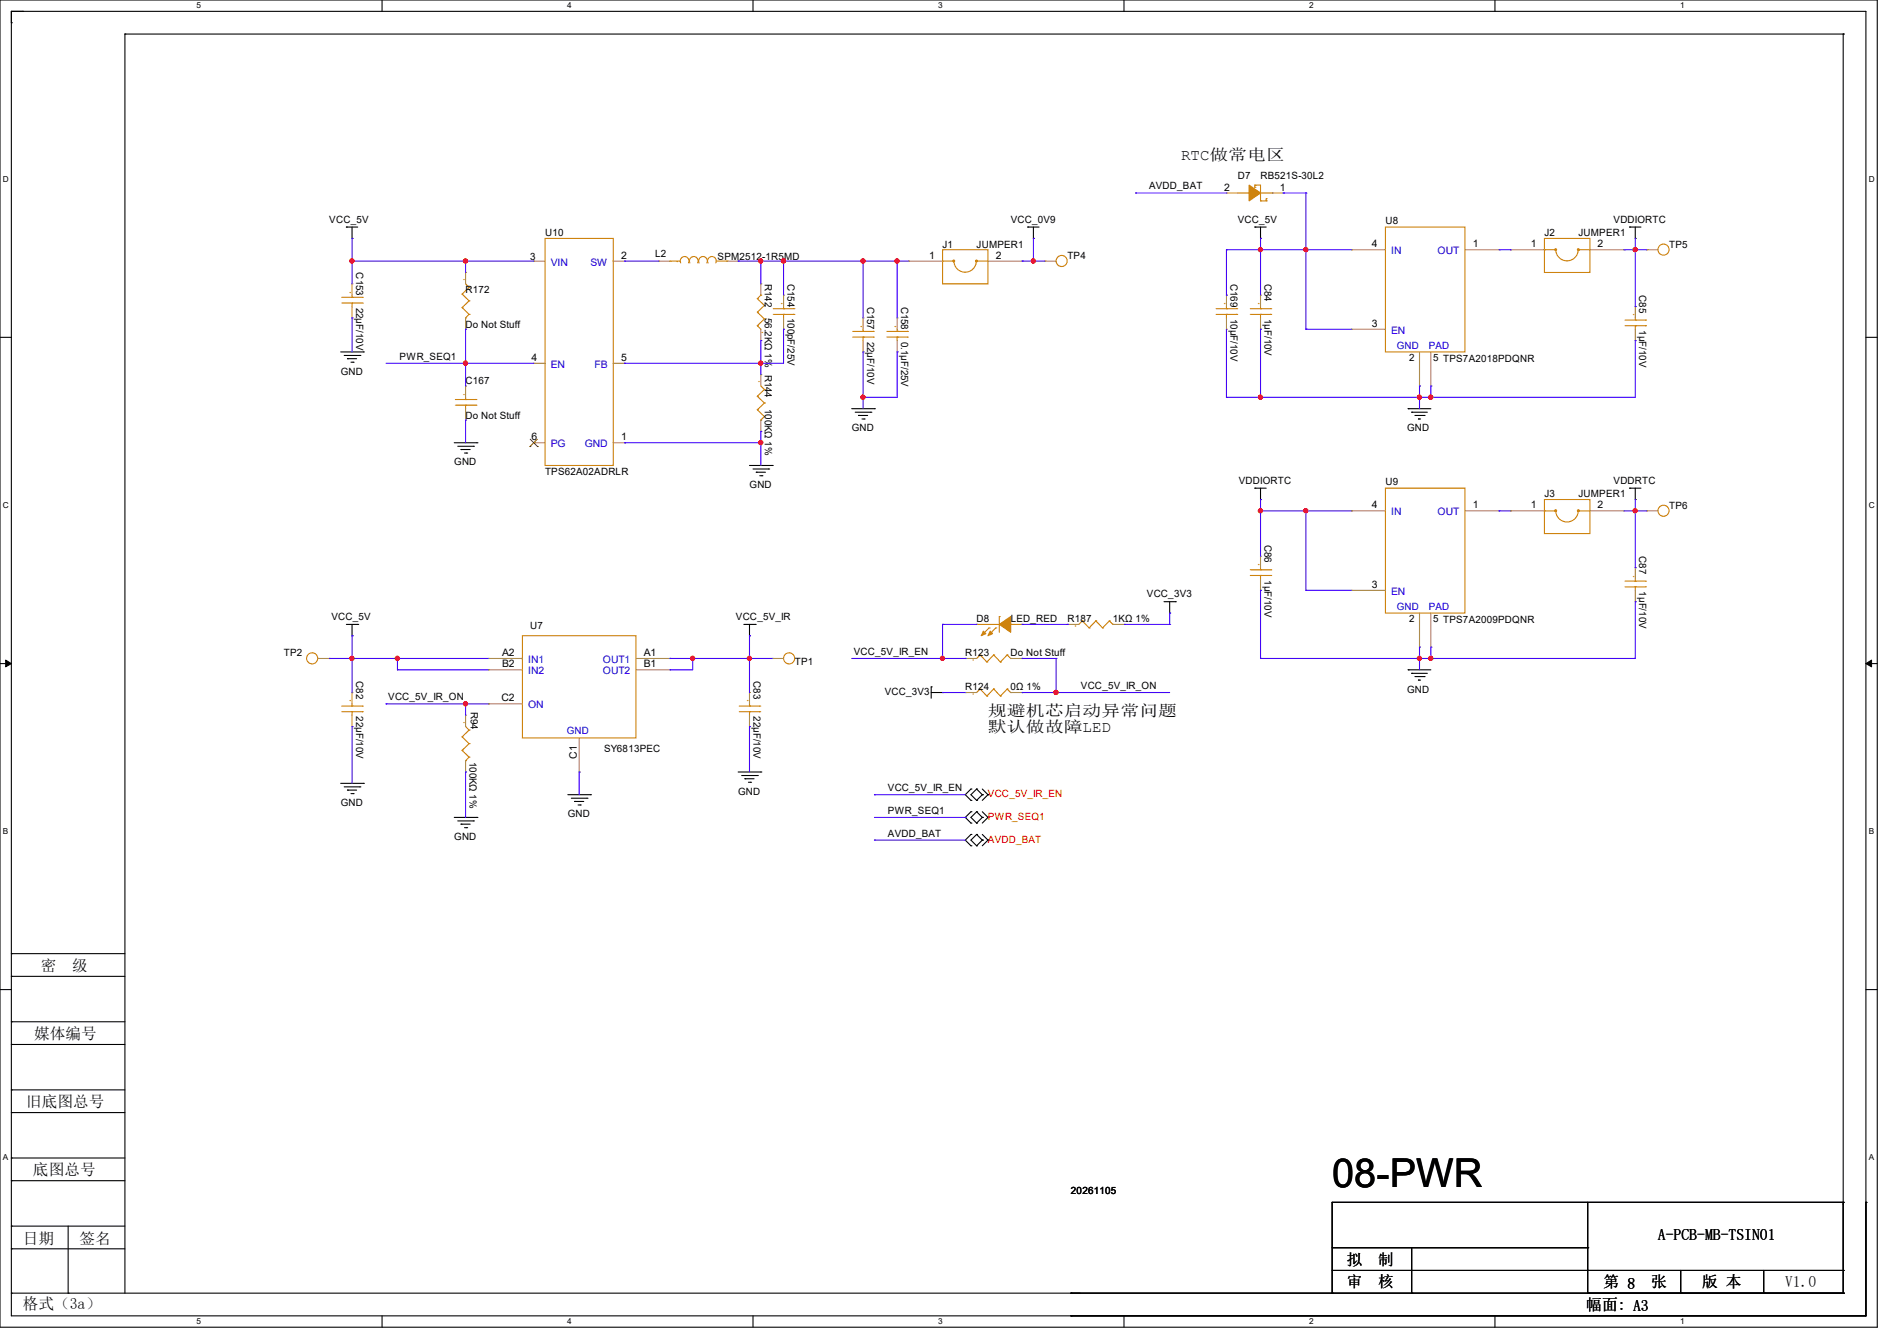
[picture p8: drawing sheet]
<svg xmlns="http://www.w3.org/2000/svg" width="297mm" height="210mm" viewBox="0 0 297 210" stroke-linecap="round" stroke-linejoin="round" font-family="sans-serif">
<path d="M0 0h293.9v207.9h-293.9zM1.8 1.8h290.3v204.3h-290.3z" fill="none" stroke="#000" stroke-width=".17"/>
<g fill="#fff">
<path d="M30.8 .2h.7v1.4h-.7z"/>
<path d="M30.8 206.2h.7v1.4h-.7z"/>
</g>
<path d="M59.8 0v1.8M59.8 206.1v1.8" fill="none" stroke="#000" stroke-width=".17"/>
<g fill="#fff">
<path d="M88.8 .2h.7v1.4h-.7z"/>
<path d="M88.8 206.2h.7v1.4h-.7z"/>
</g>
<path d="M117.9 0v1.8M117.9 206.1v1.8" fill="none" stroke="#000" stroke-width=".17"/>
<g fill="#fff">
<path d="M146.9 .2h.7v1.4h-.7z"/>
<path d="M146.9 206.2h.7v1.4h-.7z"/>
</g>
<path d="M176 0v1.8M176 206.1v1.8" fill="none" stroke="#000" stroke-width=".17"/>
<g fill="#fff">
<path d="M205 .2h.7v1.4h-.7z"/>
<path d="M205 206.2h.7v1.4h-.7z"/>
</g>
<path d="M234.1 0v1.8M234.1 206.1v1.8" fill="none" stroke="#000" stroke-width=".17"/>
<g fill="#fff">
<path d="M263.1 .2h.6v1.4h-.6z"/>
<path d="M263.1 206.2h.6v1.4h-.6z"/>
<path d="M.5 27.3h.9v1.4h-.9z"/>
<path d="M292.6 27.3h.9v1.4h-.9z"/>
<path d="M.5 78.4h.9v1.4h-.9z"/>
<path d="M292.6 78.4h.9v1.4h-.9z"/>
</g>
<path d="M0 52.8h1.8M292.1 52.8h1.8" fill="none" stroke="#000" stroke-width=".17"/>
<g fill="#fff">
<path d="M.5 129.5h.8v1.4h-.8z"/>
<path d="M292.6 129.5h.8v1.4h-.8z"/>
</g>
<path d="M0 103.9h1.8M292.1 103.9h1.8" fill="none" stroke="#000" stroke-width=".17"/>
<path d="M.9 103.4l.9 .5-.9 .5zM292.1 103.9l.9-.5v1z" fill="#000" stroke="#000" stroke-width=".16"/>
<g fill="#fff">
<path d="M.5 180.5h.8v1.4h-.8z"/>
<path d="M292.6 180.5h.8v1.4h-.8z"/>
</g>
<g fill="none" stroke="#000" stroke-width=".17">
<path d="M1.8 3.6h.1M3.6 1.8h.1M3.6 1.8h-1.8v1.8M19.6 5.3h.1M19.6 5.3h269M19.6 5.3v197.2M288.6 5.3h.1M288.6 5.3v197.2M54.2 35.6h.1M54.2 35.6h1.8M55.1 37.3h.1M55.1 35.6v1.7"/>
<path d="M160.9 35.6h.1M160.9 35.6h1.8M161.8 37.3h.1M161.8 35.6v1.7M196.5 35.6h.1M196.5 35.6h1.7M197.4 37.3h.1M197.4 35.6v1.7M255.1 35.6h.1M255.1 35.6h1.8M256 37.3h.1M256 35.6v1.7"/>
<path d="M53.3 55.1h3.6M53.9 55.7h2.4M54.4 56.2h.1M54.4 56.2h1.4M54.9 56.7h.4M55.3 56.7h.1M56.3 55.7h.1M56.9 55.1h.1M71.1 69.3h3.6M71.7 69.9h2.4M72.2 70.4h.1M72.2 70.4h1.4"/>
<path d="M72.7 71h.4M73.1 71h.1M74.1 69.9h.1M74.7 69.3h.1M117.3 72.9h3.6M117.9 73.4h2.5M118.4 74h.1M118.4 74h1.4M119 74.5h.3M119.3 74.5h.1M120.4 73.4h.1M120.9 72.9h.1"/>
<path d="M133.3 64h3.6M133.9 64.6h2.5M134.4 65.1h.1M134.4 65.1h1.4M135 65.6h.3M135.3 65.6h.1M136.4 64.6h.1M136.9 64h.1M196.5 76.5h.1M196.5 76.5h1.7M197.4 78.2h.1M197.4 76.5v1.7"/>
<path d="M220.5 64h.1M220.5 64h3.5M221 64.6h.1M221 64.6h2.5M221.5 65.1h1.5M222.1 65.6h.1M222.1 65.6h.3M223 65.1h.1M255.1 76.5h.1M255.1 76.5h1.8M256 78.2h.1M256 76.5v1.7"/>
<path d="M54.2 97.8h1.8M55.1 99.6h.1M55.1 97.8v1.8M56 97.8h.1M116.5 97.8h1.7M117.3 99.6h.1M117.3 97.8v1.8M118.2 97.8h.1M182.2 94.2h1.8M183.1 96h.1M183.1 94.2v1.8M184 94.2h.1"/>
<path d="M145.8 107.6h.1M145.8 108.5h1.8M145.8 107.6v1.7M147.6 108.5h.1M220.5 104.9h.1M220.5 104.9h3.5M221 105.5h.1M221 105.5h2.5M221.5 106h1.5M222.1 106.5h.1M222.1 106.5h.3M223 106h.1"/>
<path d="M53.3 122.7h3.6M53.9 123.2h2.4M54.4 123.7h.1M54.4 123.7h1.4M54.9 124.3h.4M55.3 124.3h.1M56.3 123.2h.1M56.9 122.7h.1M71.1 128h3.6M71.7 128.6h2.4M72.2 129.1h.1M72.2 129.1h1.4"/>
<path d="M72.7 129.6h.4M73.1 129.6h.1M74.1 128.6h.1M74.7 128h.1M88.9 124.5h3.6M89.5 125h2.4M90 125.5h.1M90 125.5h1.4M90.5 126.1h.3M90.8 126.1h.1M91.9 125h.1M92.5 124.5h.1"/>
<path d="M115.6 120.9h3.5M116.1 121.5h2.5M116.6 122h.1M116.6 122h1.5M117.2 122.5h.3M117.5 122.5h.1M118.6 121.5h.1M119.1 120.9h.1M152 125.3h.1M152 123.6h.1M152 128.9h.1M152 127.1h.1"/>
<path d="M152 132.5h.1M152 130.7h.1M152 123.6l-.9 .9 .9 .8M152 127.1l-.9 .9 .9 .9M152 130.7l-.9 .9 .9 .9M152.9 123.6h.1M152.9 125.3h.1M152.9 127.1h.1M152.9 128.9h.1M152.9 130.7h.1M152.9 132.5h.1M152.9 123.6l-.9 .9 .9 .8"/>
<path d="M152.9 123.6l.9 .9M152.9 127.1l-.9 .9 .9 .9M152.9 127.1l.9 .9M152.9 130.7l-.9 .9 .9 .9M152.9 130.7l.9 .9M153.8 124.5h.1M153.8 128h.1M153.8 131.6h.1M153.8 127.1l.9 .9M153.8 123.6l.9 .9M153.8 124.5l-.9 .8M153.8 130.7l.9 .9"/>
<path d="M153.8 128l-.9 .9M153.8 131.6l-.9 .9M154.7 124.5h.1M154.7 128h.1M154.7 131.6h.1M154.7 124.5l-.9 .8M154.7 128l-.9 .9M154.7 131.6l-.9 .9M0 155h1.8M1.8 152.9h.1M1.8 149.4h.1M1.8 152.9h17.8"/>
<path d="M1.8 149.4h17.8M292.1 155h1.8M1.8 174.2h.1M1.8 170.7h.1M1.8 163.6h.1M1.8 160h.1M1.8 174.2h17.8M1.8 170.7h17.8M1.8 163.6h17.8M1.8 160h17.8M1.8 195.6h.1M1.8 192h.1"/>
<path d="M1.8 184.9h.1M1.8 181.4h.1M1.8 195.6h17.8M1.8 192h17.8M1.8 184.9h17.8M1.8 181.4h17.8M10.7 192v10.5M208.6 199h80M208.6 195.4h40M221 195.4v7.1M248.6 199h.1M248.6 195.4h.1"/>
<path d="M248.6 188.3v14.2M263.1 199v3.5M276.1 199v3.5M288.6 188.3h.1M288.6 199h.1M288.6 188.3h-80v14.2M292.1 188.3h.1M292.1 188.3v17.8h-124.4M1.8 202.5h.1M1.8 202.5h286.8M10.7 202.5h.1M167.7 206.1h.1"/>
<path d="M167.7 202.5h.1M208.6 202.5h.1M221 202.5h.1M248.6 202.5h.1M263.1 202.5h.1M276.1 202.5h.1M288.6 202.5h.1"/>
</g>
<g fill="none" stroke="#cc8006" stroke-width=".17">
<path d="M85.3 37.3h10.7v35.6h-10.7zM147.6 39.1h7.1v5.3h-7.1zM193.8 30.2h1.8M195.6 30.2h.1M196.5 29h.1M196.5 29.3h.1M196.5 29h.9v2.5M196.5 29v.3M197.4 31.5h.1M197.4 30.2h1.7M197.4 31.5h.8M198.2 31.5h.1"/>
<path d="M198.2 31.1h.1M198.2 31.1v.4M199.1 30.2h.1M216.9 35.6h12.5v19.5h-12.5zM241.8 37.3h7.1v5.4h-7.1zM241.8 39.1h1.8a1.76 1.76 0 0 0 1.7 1.8 1.76 1.76 0 0 0 1.8-1.8M241.8 39.1h.1M247.1 39.1h.1M247.1 39.1h1.8M53.5 47.5h3.2M53.5 46.6h3.2M55.1 46.6h.1"/>
<path d="M55.1 47.5h.1M55.1 46.2v.4M55.1 47.5v.5M56.7 47.5h.1M56.7 46.6h.1M72.3 46.1h.1M72.3 48.2h.1M72.3 46.1l1.1 1M72.3 48.2l1.1 1M72.9 49.8h.1M72.9 44.4l.5 .6M73.4 45h.1"/>
<path d="M73.4 47.1h.1M73.4 49.2h.1M73.4 45l-1.1 1.1M73.4 47.1l-1.1 1.1M73.4 49.2l-.5 .6M104.9 40.9h.1M104.9 40.9h1.6M107.8 41.2a.69 .69 0 0 0-.6-1 .69 .69 0 0 0-.6 1M109.2 41.2a.69 .69 0 0 0-.6-1 .69 .69 0 0 0-.6 1M110.7 41.2a.69 .69 0 0 0-.6-1 .69 .69 0 0 0-.6 1M112.1 41.2a.69 .69 0 0 0-.6-1 .69 .69 0 0 0-.6 1M112.2 40.9h1.6"/>
<path d="M113.8 40.9h.1M118.6 51h.1M118.6 48.9h.1M118.6 46.8h.1M118.6 51l.5 .6M118.6 48.9l1.1 1.1M118.6 46.8l1.1 1M119.1 46.2h.1M119.1 46.2l-.5 .6M119.7 50h.1M119.7 47.8h.1M119.7 50l-1.1 1"/>
<path d="M119.7 47.8l-1.1 1.1M121.1 49.2h3.2M121.1 48.3h3.2M122.7 48.3h.1M122.7 49.2h.1M122.7 48v.3M122.7 49.2v.6M124.3 49.2h.1M124.3 48.3h.1M133.5 52.8h3.2M133.5 51.9h3.2M135.1 51.9h.1"/>
<path d="M135.1 52.8h.1M135.1 51.6v.3M135.1 52.8v.5M136.7 52.8h.1M136.7 51.9h.1M138.9 52.8h3.2M138.9 51.9h3.2M140.5 51.9h.1M140.5 52.8h.1M140.5 51.6v.3M140.5 52.8v.5M142.1 52.8h.1"/>
<path d="M142.1 51.9h.1M147.6 40.9h1.8a1.76 1.76 0 0 0 1.7 1.7 1.76 1.76 0 0 0 1.8-1.7M147.6 40.9h.1M152.9 40.9h.1M152.9 40.9h1.8M190.4 49.2h3.2M190.4 48.3h3.2M192 48.3h.1M192 49.2h.1M192 48v.3M192 49.2v.6M193.6 49.2h.1"/>
<path d="M193.6 48.3h.1M195.7 49.2h3.3M195.7 48.3h3.3M197.4 48.3h.1M197.4 49.2h.1M197.4 48v.3M197.4 49.2v.6M199 49.2h.1M199 48.3h.1M254.4 51h3.2M254.4 50.1h3.2M256 50.1h.1"/>
<path d="M256 51h.1M256 49.8v.3M256 51v.6M257.6 51h.1M257.6 50.1h.1M71.3 63.5h3.2M71.3 62.6h3.2M72.9 62.6h.1M72.9 63.5h.1M72.9 62.2v.4M72.9 63.5v.5M74.5 63.5h.1"/>
<path d="M74.5 62.6h.1M118.6 62.1h.1M118.6 64.2h.1M118.6 62.1l1.1 1M118.6 64.2l1.1 1M119.1 65.8h.1M119.1 60.5l.6 .5M119.7 61h.1M119.7 63.1h.1M119.7 65.2h.1M119.7 61l-1.1 1.1M119.7 63.1l-1.1 1.1"/>
<path d="M119.7 65.2l-.6 .6M216.9 76.5h12.5v19.5h-12.5zM241.8 78.2h7.1v5.4h-7.1zM81.8 99.6h17.8v16h-17.8zM152.9 97.8h.1M152.9 97.8h3.6M154.9 98.3h.1M154.9 98.3l-1.1 1.1M155.9 98.3h.1M155.9 98.3l-1 1.1M156.5 96.6h.1M156.5 96.6v2.4"/>
<path d="M158.2 97.8h.1M158.2 97.8h1.8M169.5 97.2h.1M169.5 97.2l-.6 .6M169.5 97.2l1 1.1M170.5 98.3h.1M171.6 97.2h.1M171.6 97.2l-1.1 1.1M171.6 97.2l1 1.1M172.6 98.3h.1M173.7 97.2h.1M173.7 97.2l-1.1 1.1"/>
<path d="M173.7 97.2l.5 .6M174.2 97.8h.1M195.7 90.1h3.3M195.7 89.2h3.3M197.4 89.2h.1M197.4 90.1h.1M197.4 88.9v.3M197.4 90.1v.6M199 90.1h.1M199 89.2h.1M241.8 80h1.8a1.76 1.76 0 0 0 1.7 1.7 1.76 1.76 0 0 0 1.8-1.7M241.8 80h.1"/>
<path d="M247.1 80h.1M247.1 80h1.8M254.4 91.9h3.2M254.4 91h3.2M256 91h.1M256 91.9h.1M256 90.7v.3M256 91.9v.6M257.6 91.9h.1M257.6 91h.1M53.5 111.5h3.2M53.5 110.6h3.2"/>
<path d="M55.1 110.6h.1M55.1 111.5h.1M55.1 110.2v.4M55.1 111.5v.5M56.7 111.5h.1M56.7 110.6h.1M72.3 115.4h.1M72.3 117.5h.1M72.3 115.4l1.1 1.1M72.3 117.5l1.1 1.1M72.9 119.1h.1M72.9 113.8l.5 .5"/>
<path d="M73.4 114.3h.1M73.4 116.5h.1M73.4 118.6h.1M73.4 114.3l-1.1 1.1M73.4 116.5l-1.1 1M73.4 118.6l-.5 .5M115.7 111.5h3.3M115.7 110.6h3.3M117.3 110.6h.1M117.3 111.5h.1M117.3 110.2v.4M117.3 111.5v.5"/>
<path d="M119 111.5h.1M119 110.6h.1M153.5 102.6h.1M153.5 107.9h.1M153.5 102.6l-.6 .5M153.5 102.6l1 1.1M153.5 107.9l-.6 .6M153.5 107.9l1 1.1M154.5 103.7h.1M154.5 109h.1M155.6 102.6h.1M155.6 107.9h.1"/>
<path d="M155.6 102.6l-1.1 1.1M155.6 102.6l1 1.1M155.6 107.9l-1.1 1.1M155.6 107.9l1 1.1M156.6 103.7h.1M156.6 109h.1M157.7 102.6h.1M157.7 107.9h.1M157.7 102.6l-1.1 1.1M157.7 102.6l.5 .5M157.7 107.9l-1.1 1.1M157.7 107.9l.5 .6"/>
<path d="M158.2 103.1h.1M158.2 108.5h.1"/>
<circle cx="260.5" cy="39.1" r=".87"/>
<circle cx="166.2" cy="40.9" r=".87"/>
<circle cx="260.5" cy="80" r=".87"/>
<circle cx="48.9" cy="103.1" r=".87"/>
<circle cx="123.5" cy="103.1" r=".87"/>
</g>
<g fill="none" stroke="#a84" stroke-width=".17">
<path d="M192 30.2h.1M192 30.2h1.8M199.1 30.2h1.8M200.9 30.2h.1M211.6 39.1h.1M211.6 39.1h5.3M229.4 39.1h5.3M234.7 39.1h.1M236.5 39.1h.1M236.5 39.1h5.3M248.9 39.1h5.4M254.3 39.1h.1"/>
<path d="M257.8 39.1h.1M257.8 39.1h1.8M55.1 44.4h.1M55.1 49.8h.1M55.1 44.4v1.8M55.1 48v1.8M72.9 42.7h.1M72.9 51.6h.1M72.9 42.7v1.7M72.9 49.8v1.8M83.6 40.9h.1M83.6 56.9h.1"/>
<path d="M83.6 40.9h1.7M83.6 56.9h1.7M96 40.9h1.8M96 56.9h1.8M97.8 40.9h.1M97.8 56.9h.1M103.1 40.9h.1M103.1 40.9h1.8M113.8 40.9h1.8M115.6 40.9h.1M119.1 58.7h.1M119.1 53.3h.1"/>
<path d="M119.1 44.4h.1M119.1 44.4v1.8M119.1 51.6v1.7M119.1 58.7v1.8M122.7 46.2h.1M122.7 51.6h.1M122.7 46.2v1.8M122.7 49.8v1.8M135.1 49.8h.1M135.1 55.1h.1M135.1 49.8v1.8M135.1 53.3v1.8"/>
<path d="M140.5 49.8h.1M140.5 55.1h.1M140.5 49.8v1.8M140.5 53.3v1.8M142.2 40.9h.1M142.2 40.9h5.4M154.7 40.9h5.3M160 40.9h.1M163.6 40.9h.1M163.6 40.9h1.8M192 46.2h.1M192 51.6h.1"/>
<path d="M192 46.2v1.8M192 49.8v1.8M197.4 46.2h.1M197.4 51.6h.1M197.4 46.2v1.8M197.4 49.8v1.8M211.6 51.6h.1M211.6 51.6h5.3M222.2 55.1v5.4M224 55.1v5.4M256 48h.1M256 53.3h.1"/>
<path d="M256 48v1.8M256 51.6v1.7M72.9 60.5h.1M72.9 65.8h.1M72.9 60.5v1.7M72.9 64v1.8M83.6 69.3h.1M83.6 69.3h1.7M96 69.3h1.8M97.8 69.3h.1M119.1 67.6h.1M119.1 65.8v1.8"/>
<path d="M222.2 60.5h.1M224 60.5h.1M152.9 97.8h.1M160 97.8h.1M167.1 97.8h.1M167.1 97.8h1.8M174.2 97.8h1.8M176 97.8h.1M197.4 87.1h.1M197.4 92.5h.1M197.4 87.1v1.8M197.4 90.7v1.8"/>
<path d="M211.6 92.5h.1M211.6 80h.1M211.6 80h5.3M211.6 92.5h5.3M222.2 96v5.3M224 96v5.3M229.4 80h5.3M234.7 80h.1M236.5 80h.1M236.5 80h5.3M248.9 80h5.4M254.3 80h.1"/>
<path d="M256 88.9h.1M256 94.2h.1M256 88.9v1.8M256 92.5v1.7M257.8 80h.1M257.8 80h1.8M49.8 103.1h1.8M51.6 103.1h.1M55.1 108.5h.1M55.1 113.8h.1M55.1 108.5v1.7M55.1 112v1.8"/>
<path d="M72.9 112h.1M72.9 112v1.8M72.9 119.1v1.8M76.5 103.1h.1M76.5 104.9h.1M76.5 110.2h.1M76.5 103.1h5.3M76.5 104.9h5.3M76.5 110.2h5.3M90.7 115.6v5.3M99.6 103.1h5.3M99.6 104.9h5.3"/>
<path d="M104.9 103.1h.1M104.9 104.9h.1M117.3 108.5h.1M117.3 113.8h.1M117.3 108.5v1.7M117.3 112v1.8M120.9 103.1h.1M120.9 103.1h1.8M151.1 103.1h.1M151.1 108.5h.1M151.1 103.1h1.8M151.1 108.5h1.8"/>
<path d="M158.2 103.1h1.8M158.2 108.5h1.8M160 103.1h.1M160 108.5h.1M222.2 101.3h.1M224 101.3h.1M72.9 120.9h.1M90.7 120.9h.1"/>
</g>
<g fill="#cc8006" stroke="#cc8006" stroke-width=".17">
<path d="M195.6 29l1.8 1.2-1.8 1.3z" fill-rule="evenodd"/>
<path d="M156.5 97.8l1.7-1.2v2.4z" fill-rule="evenodd"/>
<path d="M154 98.8l.3 .4-.7 .4z" fill-rule="evenodd"/>
<path d="M155 98.8l.4 .4-.7 .4z" fill-rule="evenodd"/>
<circle cx="247.1" cy="80" r=".15"/>
<circle cx="243.6" cy="80" r=".15"/>
<circle cx="152.9" cy="40.9" r=".15"/>
<circle cx="149.3" cy="40.9" r=".15"/>
<circle cx="247.1" cy="39.1" r=".15"/>
<circle cx="243.6" cy="39.1" r=".15"/>
</g>
<path d="M83 69.9h.1M83 68.8l1.2 1.1M84.1 68.8l-1.1 1.1M84.2 69.9h.1" fill="none" stroke="#804000" stroke-width=".16"/>
<g fill="none" stroke="#4200ff" stroke-width=".17">
<path d="M55.1 37.3h.1M55.1 37.3v7.1M161.8 37.3h.1M161.8 37.3v3.6M177.8 30.2h.1M177.8 30.2h14.2M192 39.1h.1M192 39.1h19.6M192 39.1v7.1M197.4 37.3h.1M197.4 39.1h.1M197.4 37.3v8.9"/>
<path d="M200.9 30.2h.1M200.9 30.2h3.6M204.5 39.1h.1M204.5 30.2h.1M204.5 30.2v21.4M234.7 39.1h1.8M236.5 39.1h.1M254.3 39.1h3.5M256 39.1h.1M256 37.3v10.7M55.1 40.9h.1M55.1 49.8h.1"/>
<path d="M55.1 49.8v5.3M55.1 40.9h28.5M60.5 56.9h23.1M72.9 40.9h.1M72.9 56.9h.1M72.9 51.6h.1M72.9 40.9v1.8M72.9 51.6v8.9M97.8 40.9h.1M97.8 56.9h.1M97.8 40.9h5.3M115.6 40.9h.1"/>
<path d="M115.6 40.9h26.6M119.1 40.9h.1M119.1 53.3h.1M119.1 56.9h.1M119.1 40.9v3.5M119.1 53.3v5.4M122.7 40.9h.1M122.7 51.6h.1M122.7 40.9v5.3M122.7 51.6v5.3h-24.9M135.1 40.9h.1M135.1 55.1h.1"/>
<path d="M135.1 40.9v8.9M135.1 55.1v8.9M140.5 40.9h.1M140.5 55.1h.1M140.5 55.1v7.1h-5.4M140.5 40.9v8.9M160 40.9h.1M160 40.9h3.6M161.8 40.9h.1M192 46.2h.1M192 51.6v10.6M197.4 51.6h.1"/>
<path d="M197.4 51.6v10.6M204.5 51.6h.1M204.5 51.6h7.1M256 53.3h.1M256 48h.1M256 53.3v8.9h-64M72.9 65.8h.1M72.9 65.8v3.5M97.8 69.3h.1M97.8 69.3h21.3M119.1 67.6h.1M119.1 69.3h.1"/>
<path d="M119.1 67.6v5.3M135.1 62.2h.1M192 62.2h.1M197.4 62.2h.1M197.4 78.2h.1M197.4 78.2v8.9M222.2 60.5h.1M222.2 62.2h.1M222.2 60.5v3.5M224 60.5h.1M224 62.2h.1M224 60.5v1.7"/>
<path d="M256 78.2v10.7M55.1 99.6h.1M55.1 99.6v8.9M117.3 99.6h.1M117.3 99.6v8.9M147.6 97.8h.1M147.6 97.8h5.3M147.6 97.8v5.3M160 97.8h7.1M167.1 97.8h.1M176 97.8h7.1M183.1 97.8h.1"/>
<path d="M183.1 96h.1M183.1 96v1.8M197.4 80h.1M197.4 92.5h.1M197.4 92.5v10.6M197.4 80h14.2M204.5 80h.1M204.5 92.5h.1M204.5 80v12.5M204.5 92.5h7.1M234.7 80h.1M234.7 80h1.8"/>
<path d="M254.3 80h3.5M256 80h.1M256 94.2h.1M256 88.9h.1M256 94.2v8.9h-58.6M51.6 103.1h.1M51.6 103.1h24.9M55.1 103.1h.1M55.1 113.8h.1M55.1 113.8v8.9M60.5 110.2h.1M60.5 110.2h16"/>
<path d="M62.2 103.1h.1M62.2 104.9h.1M62.2 103.1v1.8M62.2 104.9h14.3M72.9 110.2h.1M72.9 110.2v1.8M104.9 103.1h.1M104.9 104.9h.1M104.9 103.1h16M108.5 103.1h.1M108.5 103.1v1.8h-3.6M117.3 103.1h.1"/>
<path d="M117.3 113.8h.1M117.3 113.8v7.1M133.3 103.1h17.8M147.6 103.1h.1M147.6 108.5h.1M147.6 108.5h3.5M151.1 103.1h.1M160 103.1h.1M160 108.5h.1M160 103.1h5.4M160 108.5h23.1M165.4 103.1h.1"/>
<path d="M165.4 108.5h.1M165.4 103.1v5.4M197.4 103.1h.1M222.2 101.3h.1M222.2 103.1h.1M222.2 101.3v3.6M224 101.3h.1M224 103.1h.1M224 101.3v1.8M72.9 120.9h.1M72.9 120.9v7.1M90.7 120.9h.1"/>
<path d="M90.7 120.9v3.6M136.9 124.5h.1M136.9 131.6h.1M136.9 124.5h14.2M136.9 128h14.2M136.9 131.6h14.2M151.1 128h.1"/>
</g>
<g fill="#f00" stroke="#f00" stroke-width=".17">
<circle cx="55.1" cy="103.1" r=".32"/>
<circle cx="62.2" cy="103.1" r=".32"/>
<circle cx="108.4" cy="103.1" r=".32"/>
<circle cx="117.3" cy="103.1" r=".32"/>
<circle cx="165.3" cy="108.4" r=".32"/>
<circle cx="72.9" cy="110.2" r=".32"/>
<circle cx="197.3" cy="39.1" r=".32"/>
<circle cx="197.3" cy="62.2" r=".32"/>
<circle cx="222.2" cy="62.2" r=".32"/>
<circle cx="224" cy="62.2" r=".32"/>
<circle cx="197.3" cy="80" r=".32"/>
<circle cx="256" cy="80" r=".32"/>
<circle cx="204.4" cy="80" r=".32"/>
<circle cx="222.2" cy="103.1" r=".32"/>
<circle cx="224" cy="103.1" r=".32"/>
<circle cx="204.4" cy="39.1" r=".32"/>
<circle cx="161.8" cy="40.9" r=".32"/>
<circle cx="55.1" cy="40.9" r=".32"/>
<circle cx="119.1" cy="40.9" r=".32"/>
<circle cx="135.1" cy="40.9" r=".32"/>
<circle cx="122.7" cy="40.9" r=".32"/>
<circle cx="140.4" cy="40.9" r=".32"/>
<circle cx="119.1" cy="56.9" r=".32"/>
<circle cx="135.1" cy="62.2" r=".32"/>
<circle cx="119.1" cy="69.3" r=".32"/>
<circle cx="72.9" cy="40.9" r=".32"/>
<circle cx="72.9" cy="56.9" r=".32"/>
<circle cx="147.6" cy="103.1" r=".32"/>
<circle cx="256" cy="39.1" r=".32"/>
</g>
<text font-size="6.2" x="208.6" y="185.9">08-PWR</text>
<g font-size="2.5">
<text x="184.9" y="25.1">RTC做常电区</text>
<text x="154.7" y="112.2">规避机芯启动异常问题</text>
<text x="154.7" y="114.6">默认做故障LED</text>
<text x="6.4" y="152">密</text>
<text x="11.3" y="152">级</text>
<text x="5.3" y="162.7">媒体编号</text>
<text x="4.1" y="173.4">旧底图总号</text>
<text x="5.2" y="184">底图总号</text>
<text x="3.6" y="194.9">日期</text>
<text x="12.4" y="194.9">签名</text>
<text x="259.6" y="194.1">A-PCB-MB-TSIN01</text>
<text x="210.9" y="198">拟</text>
<text x="210.9" y="201.6">审</text>
<text x="215.8" y="198">制</text>
<text x="215.8" y="201.6">核</text>
<text x="251" y="201.6">第 8</text>
<text x="258.5" y="201.6">张</text>
<text x="266.5" y="201.6">版 本</text>
<text x="279.5" y="201.6">V1.0</text>
<text x="3.6" y="205">格式（3a）</text>
<text x="248.4" y="205.1">幅面: A3</text>
</g>
<g font-size="1.6">
<text x="179.9" y="29.7">AVDD_BAT</text>
<text x="191.7" y="29.8">2</text>
<text x="193.8" y="28.1">D7</text>
<text x="197.4" y="28.1">RB521S-30L2</text>
<text x="200.4" y="29.8">1</text>
<text x="51.6" y="34.9">VCC_5V</text>
<text x="158.2" y="34.9">VCC_0V9</text>
<text x="193.8" y="34.9">VCC_5V</text>
<text x="216.9" y="35.1">U8</text>
<text x="252.6" y="34.9">VDDIORTC</text>
<text x="83" y="40.7">3</text>
<text x="85.3" y="37">U10</text>
<text x="97.2" y="40.5">2</text>
<text x="102.6" y="40.2">L2</text>
<text x="112.4" y="40.7">SPM2512-1R5MD</text>
<text x="145.5" y="40.5">1</text>
<text x="147.6" y="38.8">J1</text>
<text x="152.9" y="38.8">JUMPER1</text>
<text x="155.9" y="40.5">2</text>
<text x="167.1" y="40.6">TP4</text>
<text x="214.8" y="38.7">4</text>
<text x="230.6" y="38.7">1</text>
<text x="239.7" y="38.7">1</text>
<text x="241.8" y="37">J2</text>
<text x="247.1" y="37">JUMPER1</text>
<text x="250.1" y="38.7">2</text>
<text x="261.4" y="38.8">TP5</text>
<text x="55.8" y="42.7" transform="rotate(90 55.8 42.7)">C153</text>
<text x="72.9" y="45.9">R172</text>
<text x="119.8" y="44.4" transform="rotate(90 119.8 44.4)">R142</text>
<text x="123.3" y="44.4" transform="rotate(90 123.3 44.4)">C154</text>
<text x="192.7" y="44.4" transform="rotate(90 192.7 44.4)">C169</text>
<text x="198" y="44.4" transform="rotate(90 198 44.4)">C84</text>
<text x="256.7" y="46.2" transform="rotate(90 256.7 46.2)">C85</text>
<text x="55.8" y="48.2" transform="rotate(90 55.8 48.2)">22μF/10V</text>
<text x="72.9" y="51.4">Do Not Stuff</text>
<text x="119.8" y="49.8" transform="rotate(90 119.8 49.8)">56.2KΩ 1%</text>
<text x="123.3" y="49.8" transform="rotate(90 123.3 49.8)">100pF/25V</text>
<text x="135.8" y="48" transform="rotate(90 135.8 48)">C157</text>
<text x="135.8" y="53.5" transform="rotate(90 135.8 53.5)">22μF/10V</text>
<text x="141.1" y="48" transform="rotate(90 141.1 48)">C158</text>
<text x="141.1" y="53.5" transform="rotate(90 141.1 53.5)">0.1μF/25V</text>
<text x="192.7" y="50" transform="rotate(90 192.7 50)">10μF/10V</text>
<text x="198" y="50" transform="rotate(90 198 50)">1μF/10V</text>
<text x="214.8" y="51.2">3</text>
<text x="256.7" y="51.7" transform="rotate(90 256.7 51.7)">1μF/10V</text>
<text x="53.3" y="58.7">GND</text>
<text x="62.6" y="56.3">PWR_SEQ1</text>
<text x="83.2" y="56.5">4</text>
<text x="97.2" y="56.5">5</text>
<text x="119.8" y="58.7" transform="rotate(90 119.8 58.7)">R144</text>
<text x="220.6" y="56.6">2</text>
<text x="224.4" y="56.6">5 TPS7A2018PDQNR</text>
<text x="72.9" y="60.1">C167</text>
<text x="72.9" y="65.6">Do Not Stuff</text>
<text x="119.8" y="64" transform="rotate(90 119.8 64)">100KΩ 1%</text>
<text x="83.2" y="69">6</text>
<text x="97.2" y="69">1</text>
<text x="133.3" y="67.6">GND</text>
<text x="220.3" y="67.6">GND</text>
<text x="71.1" y="72.9">GND</text>
<text x="85.3" y="74.3">TPS62A02ADRLR</text>
<text x="117.3" y="76.5">GND</text>
<text x="194" y="75.8">VDDIORTC</text>
<text x="216.9" y="75.9">U9</text>
<text x="241.8" y="77.9">J3</text>
<text x="247.1" y="77.9">JUMPER1</text>
<text x="252.6" y="75.8">VDDRTC</text>
<text x="214.8" y="79.6">4</text>
<text x="230.6" y="79.6">1</text>
<text x="239.7" y="79.6">1</text>
<text x="250.1" y="79.6">2</text>
<text x="261.4" y="79.7">TP6</text>
<text x="198" y="85.3" transform="rotate(90 198 85.3)">C86</text>
<text x="256.7" y="87.1" transform="rotate(90 256.7 87.1)">C87</text>
<text x="179.6" y="93.6">VCC_3V3</text>
<text x="198" y="90.9" transform="rotate(90 198 90.9)">1μF/10V</text>
<text x="214.8" y="92.1">3</text>
<text x="256.7" y="92.6" transform="rotate(90 256.7 92.6)">1μF/10V</text>
<text x="51.9" y="97.1">VCC_5V</text>
<text x="83" y="98.5">U7</text>
<text x="115.2" y="97.1">VCC_5V_IR</text>
<text x="152.9" y="97.4">D8</text>
<text x="158.2" y="97.4">LED_RED</text>
<text x="167.1" y="97.4">R187</text>
<text x="174.2" y="97.4">1KΩ 1%</text>
<text x="220.6" y="97.4">2</text>
<text x="224.4" y="97.4">5 TPS7A2009PDQNR</text>
<text x="44.4" y="102.8">TP2</text>
<text x="55.8" y="106.7" transform="rotate(90 55.8 106.7)">C82</text>
<text x="78.6" y="102.7">A2</text>
<text x="78.6" y="104.5">B2</text>
<text x="100.8" y="102.7">A1</text>
<text x="100.8" y="104.5">B1</text>
<text x="118" y="106.7" transform="rotate(90 118 106.7)">C83</text>
<text x="124.5" y="104.2">TP1</text>
<text x="133.7" y="102.6">VCC_5V_IR_EN</text>
<text x="151.1" y="102.8">R123</text>
<text x="158.2" y="102.8">Do Not Stuff</text>
<text x="169.2" y="107.9">VCC_5V_IR_ON</text>
<text x="55.8" y="112.2" transform="rotate(90 55.8 112.2)">22μF/10V</text>
<text x="60.8" y="109.7">VCC_5V_IR_ON</text>
<text x="73.7" y="111.5" transform="rotate(90 73.7 111.5)">R94</text>
<text x="78.5" y="109.9">C2</text>
<text x="118" y="112.2" transform="rotate(90 118 112.2)">22μF/10V</text>
<text x="138.5" y="108.8">VCC_3V3</text>
<text x="151.1" y="108.1">R124</text>
<text x="158.2" y="108.1">0Ω 1%</text>
<text x="220.3" y="108.5">GND</text>
<text x="73.5" y="119.3" transform="rotate(90 73.5 119.3)">100KΩ 1%</text>
<text x="90.3" y="118.9" transform="rotate(-90 90.3 118.9)">C1</text>
<text x="94.6" y="117.7">SY6813PEC</text>
<text x="115.6" y="124.5">GND</text>
<text x="139" y="123.9">VCC_5V_IR_EN</text>
<text x="53.3" y="126.2">GND</text>
<text x="71.1" y="131.6">GND</text>
<text x="88.9" y="128">GND</text>
<text x="139" y="127.5">PWR_SEQ1</text>
<text x="139" y="131">AVDD_BAT</text>
<text x="167.7" y="187.1">20261105</text>
</g>
<g font-size="1.6" fill="#00c">
<text x="86.2" y="41.6">VIN</text>
<text x="92.5" y="41.6">SW</text>
<text x="217.8" y="39.8">IN</text>
<text x="225.1" y="39.8">OUT</text>
<text x="217.8" y="52.3">EN</text>
<text x="86.2" y="57.6">EN</text>
<text x="93.1" y="57.6">FB</text>
<text x="218.7" y="54.6">GND</text>
<text x="223.7" y="54.6">PAD</text>
<text x="86.2" y="70.1">PG</text>
<text x="91.6" y="70.1">GND</text>
<text x="217.8" y="80.7">IN</text>
<text x="225.1" y="80.7">OUT</text>
<text x="217.8" y="93.2">EN</text>
<text x="218.7" y="95.5">GND</text>
<text x="223.7" y="95.5">PAD</text>
<text x="82.7" y="103.8">IN1</text>
<text x="82.7" y="105.6">IN2</text>
<text x="94.4" y="103.8">OUT1</text>
<text x="94.4" y="105.6">OUT2</text>
<text x="82.7" y="111">ON</text>
<text x="88.7" y="114.9">GND</text>
</g>
<g font-size="1.6" fill="#cc8006">
<text x="105.6" y="41.1">.</text>
<text x="54.4" y="45.8">.</text>
<text x="72.2" y="43.9">.</text>
<text x="122" y="47.6">.</text>
<text x="191.3" y="47.6">.</text>
<text x="196.6" y="47.6">.</text>
<text x="119.8" y="52" transform="rotate(-180 119.8 52)">.</text>
<text x="134.4" y="51.2">.</text>
<text x="139.7" y="51.2">.</text>
<text x="255.3" y="49.4">.</text>
<text x="118.4" y="59.9">.</text>
<text x="72.2" y="61.8">.</text>
<text x="196.6" y="88.5">.</text>
<text x="255.3" y="90.3">.</text>
<text x="168.5" y="98.5" transform="rotate(-90 168.5 98.5)">.</text>
<text x="152.5" y="103.8" transform="rotate(-90 152.5 103.8)">.</text>
<text x="54.4" y="109.9">.</text>
<text x="72.2" y="113.2">.</text>
<text x="116.6" y="109.9">.</text>
<text x="152.5" y="109.2" transform="rotate(-90 152.5 109.2)">.</text>
</g>
<g font-size="1.6" fill="#f00">
<text x="154.7" y="124.8">VCC_5V_IR_EN</text>
<text x="154.7" y="128.4">PWR_SEQ1</text>
<text x="154.7" y="131.9">AVDD_BAT</text>
</g>
<g font-size="1.3">
<text x="30.8" y="1.3">5</text>
<text x="88.8" y="1.3">4</text>
<text x="146.9" y="1.3">3</text>
<text x="205" y="1.3">2</text>
<text x="263.1" y="1.3">1</text>
<text x=".5" y="28.4">D</text>
<text x="292.6" y="28.4">D</text>
<text x=".5" y="79.5">C</text>
<text x="292.6" y="79.5">C</text>
<text x=".5" y="130.6">B</text>
<text x="292.6" y="130.6">B</text>
<text x=".5" y="181.7">A</text>
<text x="292.6" y="181.7">A</text>
<text x="30.8" y="207.4">5</text>
<text x="88.8" y="207.4">4</text>
<text x="146.9" y="207.4">3</text>
<text x="205" y="207.4">2</text>
<text x="263.1" y="207.4">1</text>
</g>
</svg>
